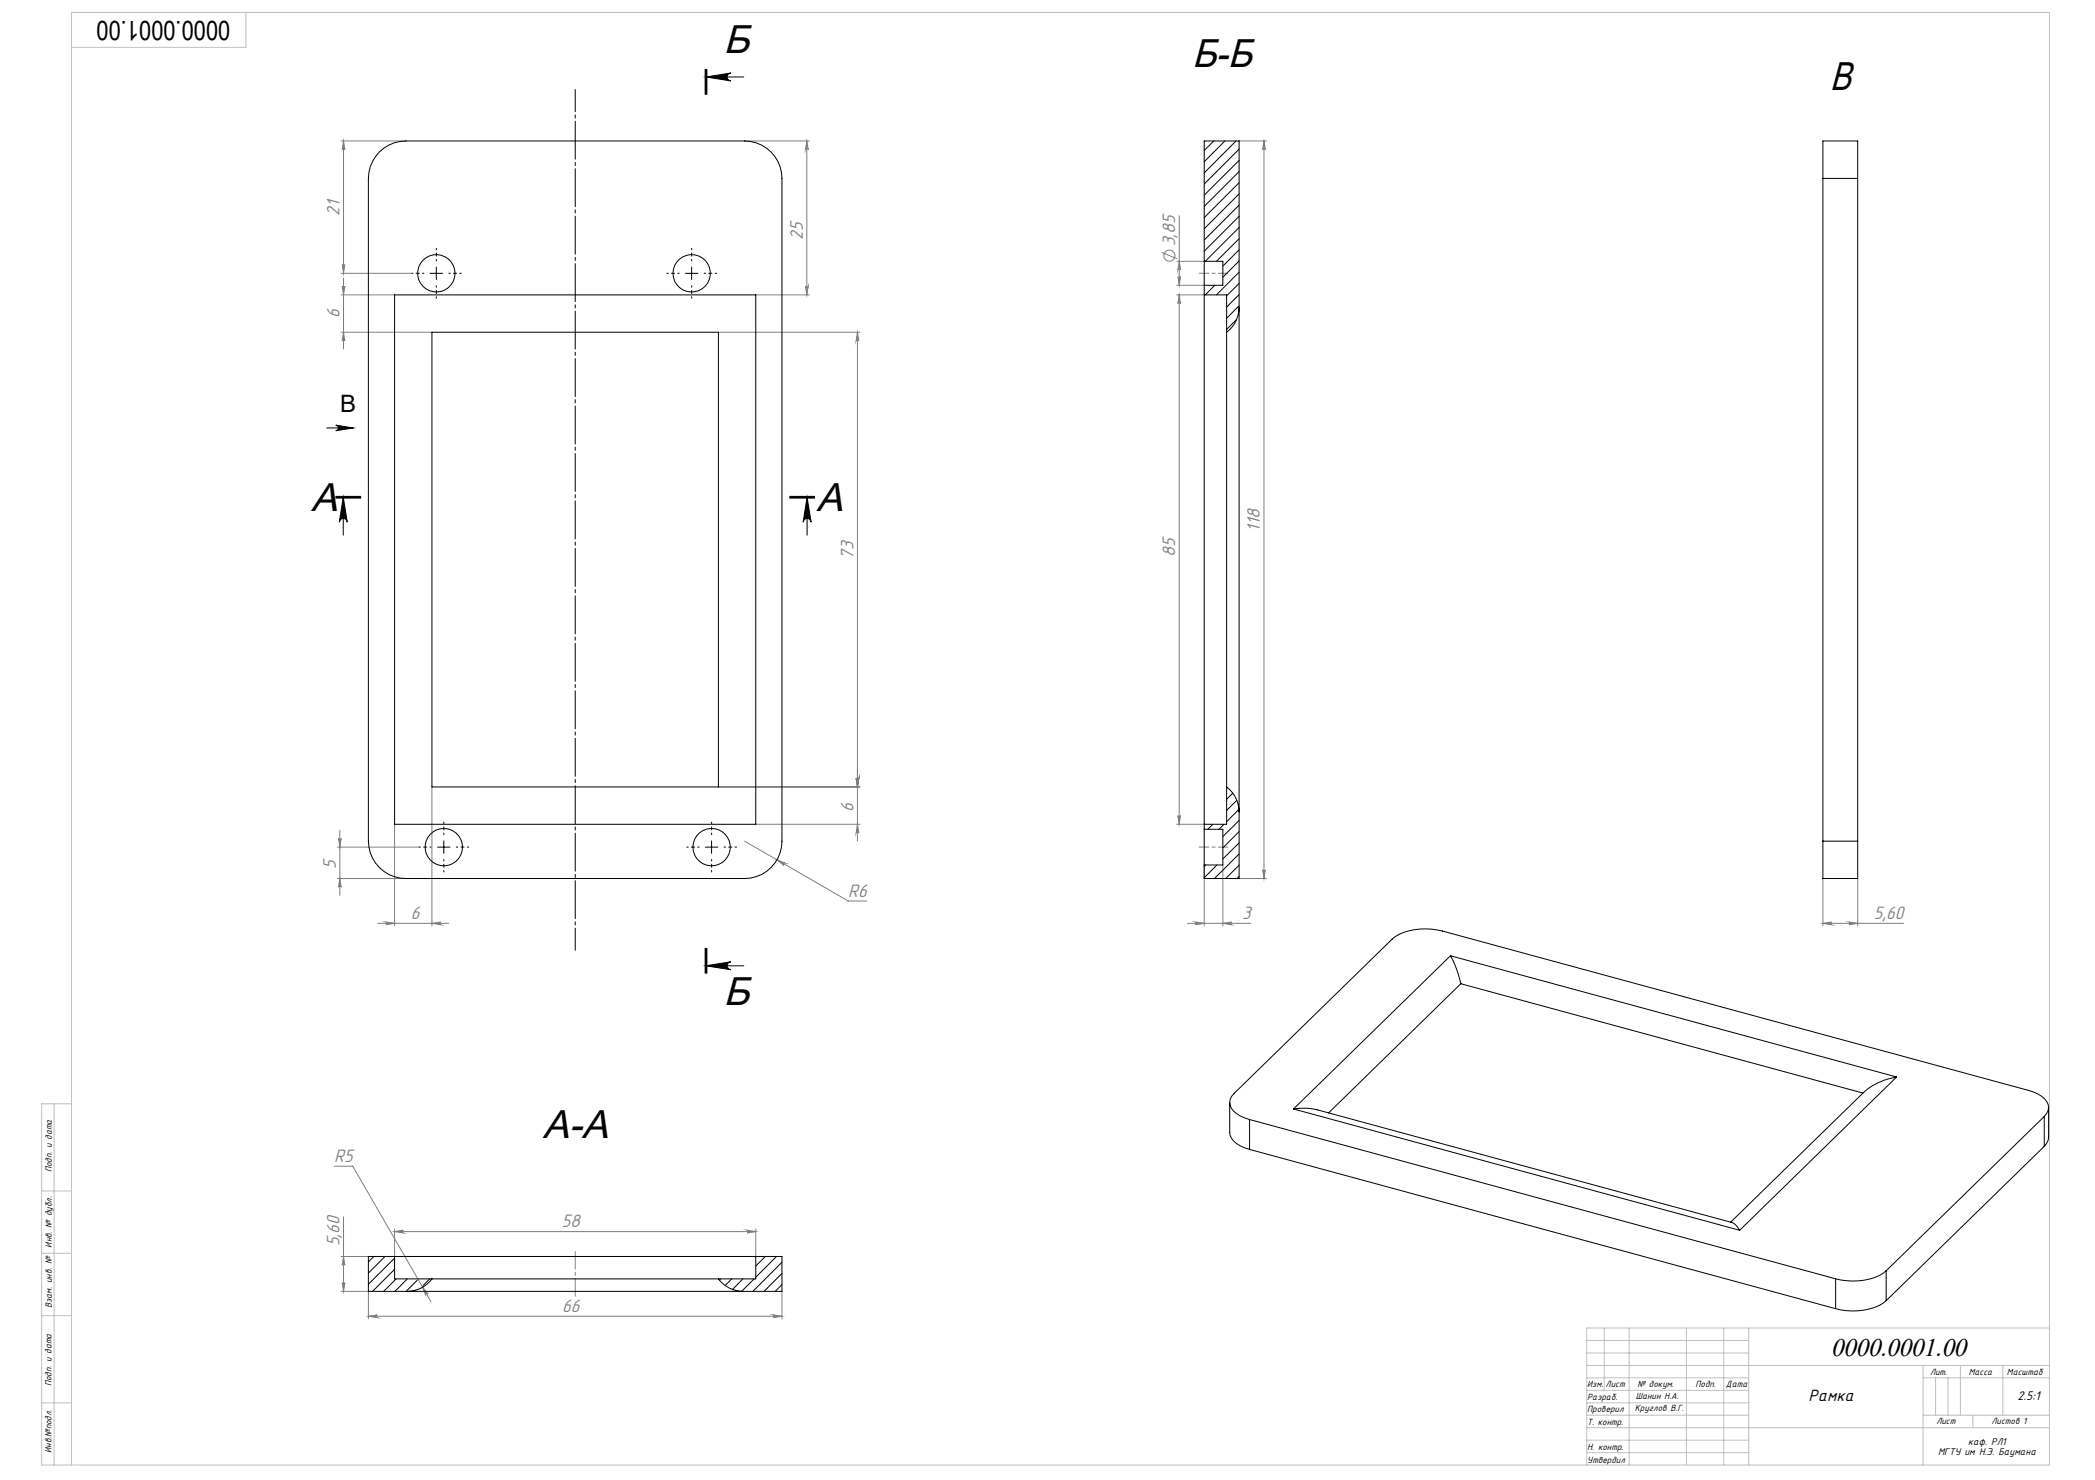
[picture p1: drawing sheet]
<svg xmlns="http://www.w3.org/2000/svg" width="841mm" height="594mm" viewBox="0 0 841 594" stroke-linecap="round" stroke-linejoin="round" font-family="sans-serif">
<g fill="none" stroke="#808080" stroke-width=".4">
<path d="M136.9 56.6h26M137.9 56.6l.5 3.5a.53 .53 0 0 0-.5-.5 .53 .53 0 0 0-.5 .5zM137.9 56.6v53.1M298.9 56.6h26M323.9 56.6v61.7M323.9 56.6l.5 3.5a.55 .55 0 0 0-.5-.5 .55 .55 0 0 0-.5 .5zM497.4 56.6h11M507.4 56.6l.5 3.5a.53 .53 0 0 0-.5-.5 .53 .53 0 0 0-.5 .5zM507.4 56.6v296M473.4 86.6v27.9M136.9 118.3h21.5M136.9 109.7h28.2"/>
<path d="M137.4 106.2a.53 .53 0 0 0 .5 .5 .53 .53 0 0 0 .5-.5l-.5 3.5zM137.4 114.9a.53 .53 0 0 0 .5 .5 .53 .53 0 0 0 .5-.5l-.5 3.4zM137.9 111.6v28.5M303.4 118.3h21.5M323.4 114.9a.55 .55 0 0 0 .5 .5 .55 .55 0 0 0 .5-.5l-.5 3.4zM466.3 101.3l6.3 2.6M472.4 118.3h11M472.4 114.5h11M472.4 104.9h11M472.9 111a.53 .53 0 0 0 .5 .5 .53 .53 0 0 0 .5-.5l-.5 3.5zM473.4 118.3l.5 3.5a.53 .53 0 0 0-.5-.5 .53 .53 0 0 0-.6 .5zM473.4 118.3v212.5"/>
<path d="M473.4 104.9l.5 3.5a.53 .53 0 0 0-.5-.5 .53 .53 0 0 0-.5 .5zM136.9 133.3h36.5M137.9 133.3l.5 3.5a.53 .53 0 0 0-.5-.5 .53 .53 0 0 0-.5 .5zM288.4 133.3h56.8M344.2 133.3l.6 3.5a.55 .55 0 0 0-.6-.5 .55 .55 0 0 0-.5 .5zM344.2 133.3v204.3M173.4 315.9v55.7M288.4 315.8h56.8M343.7 312.3a.55 .55 0 0 0 .5 .5 .55 .55 0 0 0 .6-.5l-.6 3.5zM135.9 336.5a.53 .53 0 0 0 .5 .5 .53 .53 0 0 0 .5-.5l-.5 3.5zM136.4 333.3v26M158.4 330.9v40.7"/>
<path d="M298.9 337.6l41.6 24h7.4M303.4 330.8h41.8M344.2 330.8l.6 3.6a.55 .55 0 0 0-.6-.6 .55 .55 0 0 0-.5 .6zM472.4 330.8h11M472.8 327.3a.53 .53 0 0 0 .6 .6 .53 .53 0 0 0 .5-.6l-.5 3.5zM135.4 352.6h27.5M135.4 340h32.7M136.4 352.6l.5 3.5a.53 .53 0 0 0-.5-.5 .53 .53 0 0 0-.5 .5zM311.9 345.1l3.3 1.3a.54 .54 0 0 0-.7 .2 .54 .54 0 0 0 .1 .7zM483.4 347.2v24.4M490.9 347.2v24.4M497.4 352.6h11"/>
<path d="M506.9 349.1a.53 .53 0 0 0 .5 .5 .53 .53 0 0 0 .5-.5l-.5 3.5zM731.8 352.6v19M745.7 352.6v19M151.7 370.6h28.4M154.9 370.1l3.5 .5-3.5 .6a.55 .55 0 0 0 .5-.6 .55 .55 0 0 0-.5-.5zM173.4 370.6l3.5-.5a.55 .55 0 0 0-.5 .5 .55 .55 0 0 0 .5 .6zM476.7 370.6h25.4M479.9 370.1l3.5 .5-3.5 .6a.55 .55 0 0 0 .5-.6 .55 .55 0 0 0-.5-.5zM490.9 370.6l3.5-.5a.55 .55 0 0 0-.5 .5 .55 .55 0 0 0 .5 .6zM731.8 370.6h32.4M731.8 370.6l3.5-.5a.55 .55 0 0 0-.6 .5 .55 .55 0 0 0 .6 .6zM742.2 370.1l3.5 .5-3.5 .6a.55 .55 0 0 0 .5-.6 .55 .55 0 0 0-.5-.5z"/>
<path d="M134.2 468.1h7.4l31.4 54.4M137.9 488.3v30M158.4 494.3l3.5-.6a.55 .55 0 0 0-.5 .6 .55 .55 0 0 0 .5 .5zM158.4 493.3v11M158.4 494.3h145M299.9 493.7l3.5 .6-3.5 .5a.55 .55 0 0 0 .5-.5 .55 .55 0 0 0-.5-.6zM303.4 493.3v11M136.9 518.3h11v11M136.9 504.3h11M137.4 514.8a.53 .53 0 0 0 .5 .5 .53 .53 0 0 0 .5-.5l-.5 3.5zM137.9 504.3l.5 3.5a.53 .53 0 0 0-.5-.5 .53 .53 0 0 0-.5 .5zM169.7 516.6l2.2 2.8a.55 .55 0 0 0-.7-.2 .55 .55 0 0 0-.3 .7z"/>
<path d="M313.9 518.3v11M147.9 528.3h166M147.9 528.3l3.5-.6a.55 .55 0 0 0-.5 .6 .55 .55 0 0 0 .5 .5zM310.4 527.7l3.5 .6-3.5 .5a.55 .55 0 0 0 .5-.5 .55 .55 0 0 0-.5-.6z"/>
<circle cx="469.4" cy="102.6" r="2.23"/>
</g>
<g fill="none" stroke="#000" stroke-width=".4">
<path d="M283.1 27.9v10M283.4 30.9l10-1.6a1.59 1.59 0 0 0-1.5 1.6 1.59 1.59 0 0 0 1.5 1.6zM283.4 30.9h15.2M283.4 27.9v10M283.8 27.9v10M172.6 109.7h5.1M175.2 107.2v5M275.2 109.7h4.9M277.6 107.2v5M131.2 171.8h10.6M134.8 170.6l7 1.2-7 1.1a1.13 1.13 0 0 0 1.1-1.1 1.13 1.13 0 0 0-1.1-1.2zM134.8 199.6h10"/>
<path d="M134.8 199.2h10M134.8 199.9h10M137.8 199.6l1.6 10a1.61 1.61 0 0 0-1.6-1.5 1.61 1.61 0 0 0-1.6 1.5zM137.8 199.6v15.2M317 199.6h10M317 199.2h10M317 199.9h10M324 199.6l1.6 10a1.61 1.61 0 0 0-1.6-1.5 1.61 1.61 0 0 0-1.6 1.5zM324 199.6v15.2M178.2 337.5v5M285.6 337.5v5M175.6 340h5.1"/>
<path d="M283.1 340h5M283.1 380.6v10M283.4 387.6l10-1.6a1.61 1.61 0 0 0-1.5 1.6 1.61 1.61 0 0 0 1.5 1.6zM283.4 387.6h15.2M283.4 380.6v10M283.8 380.6v10z"/>
</g>
<path d="M230.9 381.4v-345.5" fill="none" stroke="#000" stroke-width=".4" stroke-dasharray="15.2 1.3 1.3 1.3" stroke-dashoffset="6.3"/>
<g fill="none" stroke="#000" stroke-width=".4" stroke-dasharray="15.2 1.3 1.3 1.3" stroke-dashoffset="14.6">
<path d="M170.2 109.7h-5M175.2 104.7v-5M175.2 114.7v5M180.2 109.7h5M272.7 109.7h-5M277.7 104.7v-5M277.7 114.7v5M282.7 109.7h5M173.2 340h-5M178.2 335v-5M183.2 340h5M280.7 340h-5"/>
<path d="M285.7 335v-5M290.7 340h5M178.2 345v5M285.7 345v5"/>
</g>
<path d="M230.9 520.3v-18" fill="none" stroke="#808080" stroke-width=".4" stroke-dasharray="15.2 1.3 1.3 1.3" stroke-dashoffset="8.1"/>
<path d="M481.4 109.7h11.5M492.9 340h-11.5" fill="none" stroke="#808080" stroke-width=".4" stroke-dasharray="15.2 1.3 1.3 1.3" stroke-dashoffset="11.4"/>
<g fill="none" stroke="#c0c0c0" stroke-width=".4">
<path d="M98.7 5v14h-70M21.7 443v145M28.7 443h-12v145h806v-583h-794v583M16.7 478h12M16.7 503h12M16.7 528h12M637 538h65M644 533v25M654 533v55M677 533v55M692 533v55M702 533v55"/>
<path d="M822.7 533h-185.7v55M637 548h185.7M637 543h65M637 553h65M637 558h65M772 553h50.7M772 548v40M777 553v15M782 553v15M787 548v20M804 548v20M16.7 563h12"/>
<path d="M637 563h65M637 568h65M637 573h185.7M637 578h65M772 568h50.7M792 568v5M637 583h65"/>
</g>
<g fill="#000">
<path d="M134.8 170.6l7 1.2-7 1.1a1.13 1.13 0 0 0 1.1-1.1 1.13 1.13 0 0 0-1.1-1.2z"/>
<path d="M283.4 30.9l10-1.6a1.59 1.59 0 0 0-1.5 1.6 1.59 1.59 0 0 0 1.5 1.6zM283.4 387.6l10-1.6a1.61 1.61 0 0 0-1.5 1.6 1.61 1.61 0 0 0 1.5 1.6z"/>
<path d="M324 199.6l1.6 10a1.61 1.61 0 0 0-1.6-1.5 1.61 1.61 0 0 0-1.6 1.5zM137.8 199.6l1.6 10a1.61 1.61 0 0 0-1.6-1.5 1.61 1.61 0 0 0-1.6 1.5z"/>
</g>
<g fill="#808080">
<path d="M490.9 370.6l3.5-.5a.55 .55 0 0 0-.5 .5 .55 .55 0 0 0 .5 .6zM479.9 370.1l3.5 .5-3.5 .6a.55 .55 0 0 0 .5-.6 .55 .55 0 0 0-.5-.5z"/>
<path d="M310.4 527.7l3.5 .6-3.5 .5a.55 .55 0 0 0 .5-.5 .55 .55 0 0 0-.5-.6zM147.9 528.3l3.5-.6a.55 .55 0 0 0-.5 .6 .55 .55 0 0 0 .5 .5z"/>
<path d="M311.9 345.1l2.7 2.2a.54 .54 0 0 1-.1-.7 .54 .54 0 0 1 .7-.2zM169.7 516.6l1.2 3.3a.55 .55 0 0 1 .2-.7 .55 .55 0 0 1 .8 .2z"/>
<path d="M173.4 370.6l3.5-.5a.55 .55 0 0 0-.5 .5 .55 .55 0 0 0 .5 .6zM154.9 370.1l3.5 .5-3.5 .6a.55 .55 0 0 0 .5-.6 .55 .55 0 0 0-.5-.5z"/>
<path d="M742.2 370.1l3.5 .5-3.5 .6a.55 .55 0 0 0 .5-.6 .55 .55 0 0 0-.5-.5zM731.8 370.6l3.5-.5a.55 .55 0 0 0-.6 .5 .55 .55 0 0 0 .6 .6z"/>
<path d="M158.4 494.3l3.5-.6a.55 .55 0 0 0-.5 .6 .55 .55 0 0 0 .5 .5zM299.9 493.7l3.5 .6-3.5 .5a.55 .55 0 0 0 .5-.5 .55 .55 0 0 0-.5-.6z"/>
<path d="M472.9 111a.53 .53 0 0 0 .5 .5 .53 .53 0 0 0 .5-.5l-.5 3.5zM473.4 104.9l.5 3.5a.53 .53 0 0 0-.5-.5 .53 .53 0 0 0-.5 .5z"/>
<path d="M136.4 352.6l.5 3.5a.53 .53 0 0 0-.5-.5 .53 .53 0 0 0-.5 .5zM135.9 336.5a.53 .53 0 0 0 .5 .5 .53 .53 0 0 0 .5-.5l-.5 3.5z"/>
<path d="M344.2 133.3l.6 3.5a.55 .55 0 0 0-.6-.5 .55 .55 0 0 0-.5 .5zM343.7 312.3a.55 .55 0 0 0 .5 .5 .55 .55 0 0 0 .6-.5l-.6 3.5zM137.9 56.6l.5 3.5a.53 .53 0 0 0-.5-.5 .53 .53 0 0 0-.5 .5zM137.4 106.2a.53 .53 0 0 0 .5 .5 .53 .53 0 0 0 .5-.5l-.5 3.5zM343.7 312.3a.55 .55 0 0 0 .5 .5 .55 .55 0 0 0 .6-.5l-.6 3.5zM344.2 330.8l.6 3.6a.55 .55 0 0 0-.6-.6 .55 .55 0 0 0-.5 .6zM507.4 56.6l.5 3.5a.53 .53 0 0 0-.5-.5 .53 .53 0 0 0-.5 .5zM506.9 349.1a.53 .53 0 0 0 .5 .5 .53 .53 0 0 0 .5-.5l-.5 3.5zM473.4 118.3l.5 3.5a.53 .53 0 0 0-.5-.5 .53 .53 0 0 0-.6 .5zM472.8 327.3a.53 .53 0 0 0 .6 .6 .53 .53 0 0 0 .5-.6l-.5 3.5z"/>
<path d="M323.9 56.6l.5 3.5a.55 .55 0 0 0-.5-.5 .55 .55 0 0 0-.5 .5zM323.4 114.9a.55 .55 0 0 0 .5 .5 .55 .55 0 0 0 .5-.5l-.5 3.4zM137.4 114.9a.53 .53 0 0 0 .5 .5 .53 .53 0 0 0 .5-.5l-.5 3.4zM137.9 133.3l.5 3.5a.53 .53 0 0 0-.5-.5 .53 .53 0 0 0-.5 .5z"/>
<path d="M137.9 504.3l.5 3.5a.53 .53 0 0 0-.5-.5 .53 .53 0 0 0-.5 .5zM137.4 514.8a.53 .53 0 0 0 .5 .5 .53 .53 0 0 0 .5-.5l-.5 3.5z"/>
</g>
<g fill="none" stroke="#000" stroke-width=".4">
<path d="M487.2 56.6l-3.8 3.8M491.7 56.6l-8.3 8.3M496.2 56.6l-12.8 12.8M497.4 59.9l-14 14M152.3 61a15.2 15.2 0 0 1 10.6-4.4h136a15.1 15.1 0 0 1 15 15v266a15.1 15.1 0 0 1-15 15h-136a15.1 15.1 0 0 1-15-15v-266a15 15 0 0 1 4.4-10.6zM497.4 64.4l-14 13.9M497.4 68.9l-14 14M497.4 73.3l-14 14M497.4 77.8l-14 14M731.8 71.6v-15h13.9v15M731.8 71.6h13.9M731.8 71.6v266"/>
<path d="M745.7 71.6v266M497.4 82.3l-14 14M497.4 86.8l-14 14M497.4 91.3l-13.6 13.6M497.4 95.8l-9.1 9.1M158.4 118.3h145v212.5h-145zM483.4 104.9v9.6M483.4 104.9v-48.3h14v296h-14v-5.4M483.4 118.3h9v212.5h-9M483.4 104.9h7.5v9.6h-7.5M483.4 114.5v218.3M487.6 114.5l-3.8 3.8"/>
<path d="M497.4 100.3l-6.5 6.5M497.4 104.8l-6.5 6.5M497.4 109.2l-9.1 9.1M497.4 113.8l-5 4.9M497.4 118.2l-5 5.1M173.4 133.3h115v182.5h-115zM496.4 128.2l-4 4M497.4 123.4a12.6 12.6 0 0 1-5 9.9M497.4 122.7l-5 5M492.4 315.8a12.6 12.6 0 0 1 5 10.1M492.7 316l-.3 .3M494.9 318.3l-2.5 2.5"/>
<path d="M483.4 332.8v14.4M483.4 332.8h7.5v14.4h-7.5M486.9 330.8l-2 2M491.3 330.8l-2 2M496.5 321.2l-4.1 4.1M497.3 324.8l-4.9 5M497.4 329.3l-6.5 6.5M497.4 333.8l-6.5 6.5M497.4 338.3l-6.5 6.5M731.8 337.6v15h13.9v-15M731.8 337.6h13.9M484 347.2l-.6 .6"/>
<path d="M488.5 347.2l-5.1 5.1M497.4 342.8l-9.9 9.8M497.4 347.2l-5.3 5.4M497.4 351.7l-.9 .9M582.3 383.6l2.3 5 1.8 6.2M582.3 383.6l179.1 48.7M582.3 383.6l-63 61.5M586.4 394.8l-53.1 51.9M586.4 394.8l161.5 43.9M761.4 432.3a25.6 25.6 0 0 0-13.4 6.2l-53.3 52M761.4 432.3l-63 61.5M493.6 442.5v12a7.7 7.7 0 0 0 6 6.2l2 .6"/>
<path d="M501.6 449.3l235.3 63.9M501.6 449.3v12M519.3 445.1a23.1 23.1 0 0 1 9.4 .3l166.7 45.3a6.4 6.4 0 0 1 3 3.1M519.3 445.1l179.1 48.7M820.6 448.1a4.8 4.8 0 0 0-1-8.1l-3.3-1.7-1.9-.7-235.3-63.9a25.3 25.3 0 0 0-19 2.2l-64.7 63a4.8 4.8 0 0 0 1 8l3.2 1.8 2 .6M820.6 448.1l-63.4 61.9M820.6 448.1v12M822.4 444.5v12a4.9 4.9 0 0 1-1.8 3.6M501.6 461.3l235.3 63.9M820.6 460.1l-63.4 61.9M147.9 504.3h166v14h-166zM150.1 504.3l-2.2 2.2"/>
<path d="M154.6 504.3l-6.7 6.7M158.4 505l-10.5 10.4M158.4 509.4l-8.9 8.9M158.4 504.3v9h145v-9M159 513.3l-5 5M163.5 513.3l-5 5M167.5 513.8l-4.5 4.5M172.5 513.3l-2.6 2.6M173.4 513.3a12.4 12.4 0 0 1-10 5M288.4 513.3a12.4 12.4 0 0 0 10 5M289.2 513.3l-.4 .5M293.8 513.3l-2.7 2.6"/>
<path d="M298.2 513.3l-4.2 4.2M302.7 513.3l-5 5M307.2 504.3l-3.8 3.8M311.7 504.3l-8.3 8.3M313.9 506.6l-11.7 11.7M313.9 511.1l-7.2 7.2M313.9 515.6l-2.7 2.7M736.9 513.2v12M757.2 510a22.3 22.3 0 0 1-18.2 3.7l-2.1-.5M757.2 510v12M757.2 522a22.3 22.3 0 0 1-18.2 3.7l-2.1-.5"/>
<circle cx="175.2" cy="109.7" r="7.5"/>
<circle cx="277.7" cy="109.7" r="7.5"/>
<circle cx="178.2" cy="340" r="7.5"/>
<circle cx="285.7" cy="340" r="7.5"/>
</g>
<g font-size="16.1">
<text x="290.4" y="21.4">Б</text>
<text x="478.5" y="26.9">Б-Б</text>
<text x="734.6" y="36.3">В</text>
<text x="124.9" y="205.3">А</text>
<text x="327.7" y="205.3">А</text>
<text x="290.4" y="403.4">Б</text>
<text x="218" y="456.8">А-А</text>
</g>
<text font-size="10.9" x="92.4" y="8.5" transform="rotate(-180 92.4 8.5)">0000.0001.00</text>
<text font-size="10.5" x="735" y="544">0000.0001.00</text>
<text font-size="9.6" x="136.5" y="165.5">В</text>
<g font-size="7.5" fill="#808080">
<text x="136.3" y="86.5" transform="rotate(-90 136.3 86.5)">21</text>
<text x="322.3" y="96.3" transform="rotate(-90 322.3 96.3)">25</text>
<text x="471.8" y="98.9" transform="rotate(-90 471.8 98.9)">3,85</text>
<text x="136.3" y="127.7" transform="rotate(-90 136.3 127.7)">6</text>
<text x="505.8" y="213.3" transform="rotate(-90 505.8 213.3)">118</text>
<text x="342.6" y="224.2" transform="rotate(-90 342.6 224.2)">73</text>
<text x="471.7" y="223.7" transform="rotate(-90 471.7 223.7)">85</text>
<text x="342.6" y="326.1" transform="rotate(-90 342.6 326.1)">6</text>
<text x="134.8" y="348.9" transform="rotate(-90 134.8 348.9)">5</text>
<text x="340.5" y="359.9">R6</text>
<text x="164.9" y="368.9">6</text>
<text x="498.6" y="368.9">3</text>
<text x="752.3" y="368.9">5,60</text>
<text x="134.2" y="466.4">R5</text>
<text x="225.5" y="492.6">58</text>
<text x="136.3" y="500.2" transform="rotate(-90 136.3 500.2)">5,60</text>
<text x="225.7" y="526.6">66</text>
</g>
<text font-size="7.3" x="726.1" y="562.3">Рамка</text>
<text font-size="5.6" x="809.9" y="562">2.5:1</text>
<g font-size="4.4">
<text x="790.1" y="579.9">каф. РЛ1</text>
<text x="778" y="584.1">МГТУ им Н.Э. Баумана</text>
</g>
<g font-size="4">
<text x="20.8" y="470.5" transform="rotate(-90 20.8 470.5)">Подп. и дата</text>
<text x="20.8" y="500.7" transform="rotate(-90 20.8 500.7)">Инв. № дубл.</text>
<text x="20.8" y="525.1" transform="rotate(-90 20.8 525.1)">Взам. инв. №</text>
<text x="774.8" y="551.7">Лит.</text>
<text x="790.3" y="551.7">Масса</text>
<text x="805.7" y="551.7">Масштаб</text>
<text x="20.7" y="556.3" transform="rotate(-90 20.7 556.3)">Подп. и дата</text>
<text x="637.1" y="556.8">Изм.</text>
<text x="644.6" y="556.7">Лист</text>
<text x="657.3" y="556.7">№ докум.</text>
<text x="680.6" y="556.8">Подп.</text>
<text x="692.9" y="556.7">Дата</text>
<text x="637.2" y="561.9">Разраб.</text>
<text x="656.6" y="561.3">Шанин Н.А.</text>
<text x="637.2" y="566.9">Проверил</text>
<text x="656.3" y="566.5">Круглов В.Г.</text>
<text x="637.1" y="571.9">Т. контр.</text>
<text x="777.3" y="571.6">Лист</text>
<text x="799.5" y="571.6">Листов 1</text>
<text x="20.7" y="583.1" transform="rotate(-90 20.7 583.1)">Инв.№подл.</text>
<text x="637.2" y="582.1">Н. контр.</text>
<text x="637.2" y="587">Утвердил</text>
</g>
</svg>
